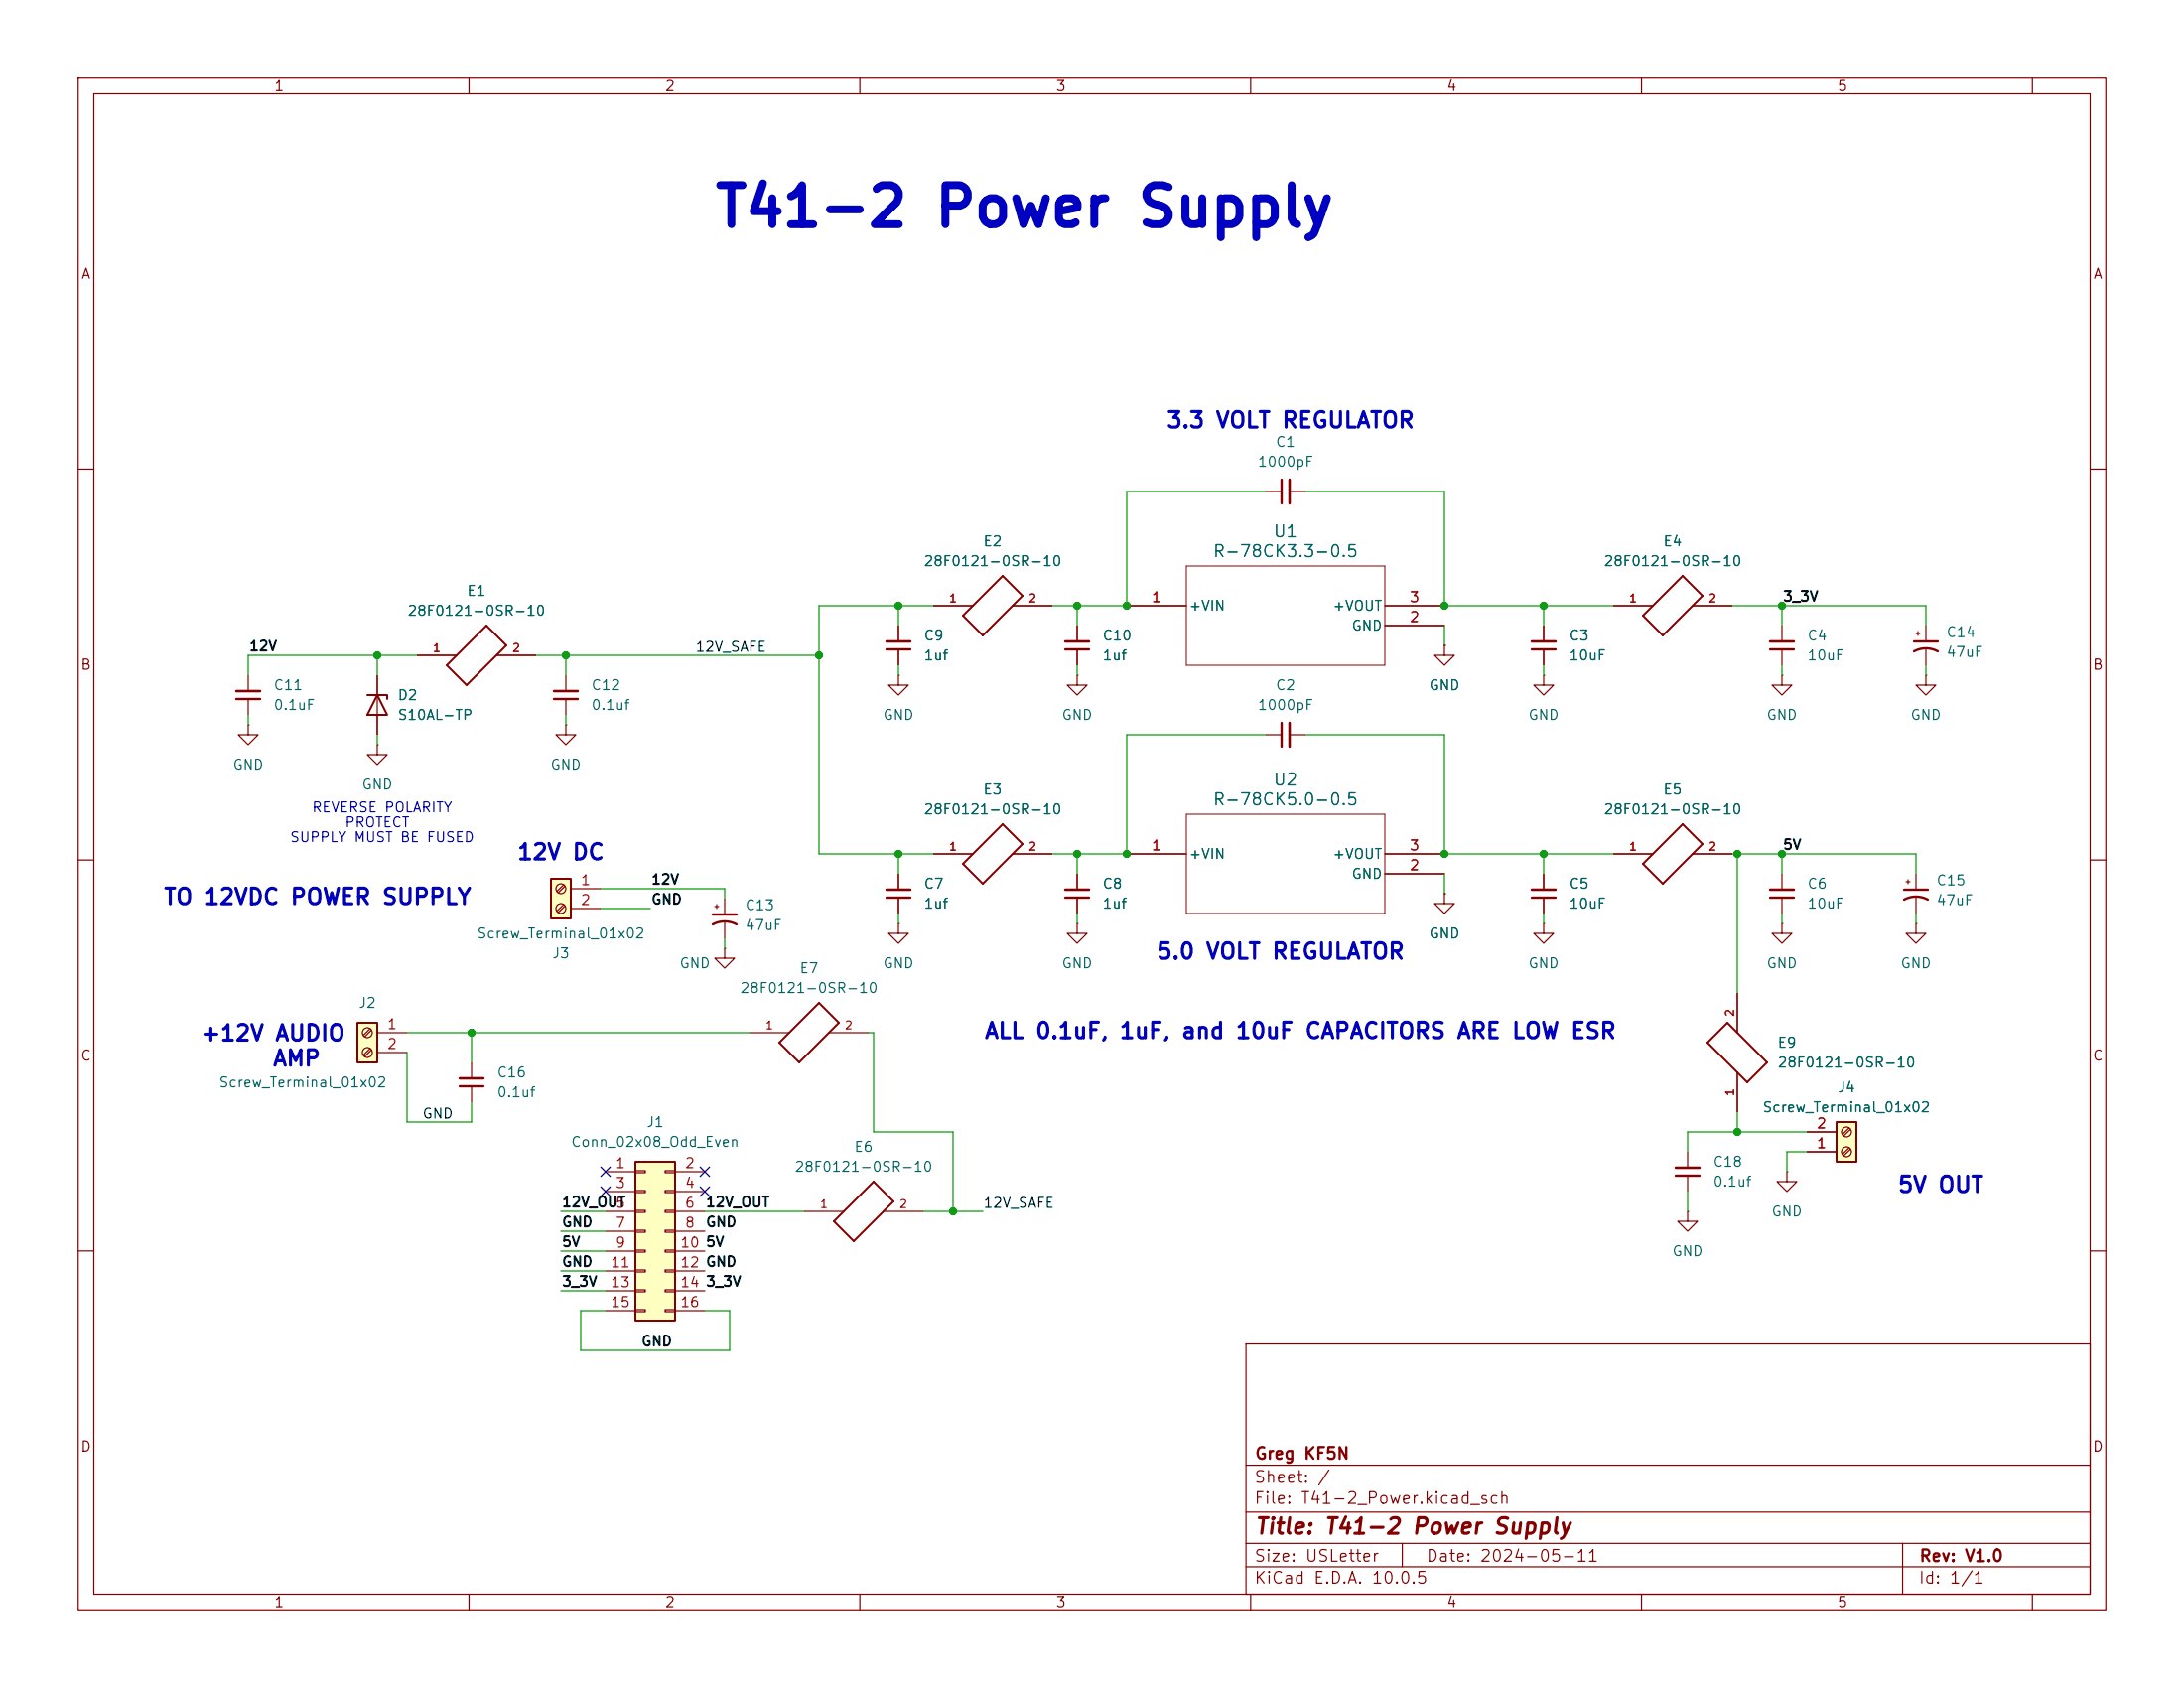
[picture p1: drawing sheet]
<svg xmlns="http://www.w3.org/2000/svg" width="279mm" height="216mm" viewBox="0 0 279 216" stroke-linecap="round" stroke-linejoin="round" font-family="sans-serif">
<g fill="none" stroke="#840000" stroke-width=".15">
<path d="M10 10h259.4v195.9h-259.4zM12 12h255.4v191.9h-255.4zM60 10v2M110 10v2M160 10v2M210 10v2M260 10v2M10 60h2M144.1 77.5h7.7M177.2 77.5h7.6M267.4 60h2M48.3 86.4v7.6"/>
<path d="M53.3 83.8h5.1M63.5 83.8h5.1M72.4 86.4v2M72.4 89.4v2M137.8 86.4v1.2h1.3l-1.3 1.3-1.3-1.3h1.3M137.8 86.4h.1M177.2 80h7.6M184.8 82.6v1.2h1.3l-1.3 1.3-1.3-1.3h1.3M184.8 82.6h.1M228 86.4v1.2h1.2l-1.2 1.3-1.3-1.3h1.3M228 86.4h.1M228 80v2"/>
<path d="M228 83.1v2M245.1 81h.5M245.4 80.8v.5M246.4 86.4v1.2h1.2l-1.2 1.3-1.3-1.3h1.3M246.4 86.4h.1M246.4 80v2M246.4 83.1v2M10 110h2M137.8 111.8v2M137.8 114.8v2M184.8 114.3v1.3h1.3l-1.3 1.2-1.3-1.2h1.3M184.8 114.3h.1"/>
<path d="M206.4 109.2h5.1M216.5 109.2h5.1M267.4 110h2M222.2 127v5.1M222.2 137.2v5M10 160h2M159.4 171.9h108v32h-108zM267.4 160h2M159.4 197.4h108M159.4 193.4h108M159.4 187.4h108M179.4 197.4v3"/>
<path d="M243.4 197.4v6.5M60 203.9v2M110 203.9v2M159.4 200.4h108M160 203.9v2M210 203.9v2M260 203.9v2"/>
</g>
<path d="M47 88.9h2.5v.5M48.3 88.9l1.2 2.5h-2.5zM62.2 80l2.6 2.6-5.1 5-2.6-2.5zM215.3 105.4l2.5 2.6-5.1 5-2.5-2.5zM221 130.8l5.1 5.1-2.6 2.5-5.1-5z" fill="none" stroke="#840000" stroke-width=".25"/>
<path d="M151.8 72.4h25.4v12.7h-25.4z" fill="none" stroke="#840000" stroke-width=".13"/>
<path d="M70.9 89.4h3M226.4 83.1h3.1M244.9 83.3a3.2 3.2 0 0 1 3 0M244.9 82h3M136.3 114.8h3" fill="none" stroke="#840000" stroke-width=".3"/>
<path d="M70.9 88.4h3M226.4 82h3.1M136.3 113.8h3" fill="none" stroke="#840000" stroke-width=".33"/>
<path d="M234.9 143.5h2.6v5.1h-2.6z" fill="#ffffc2"/>
<path d="M128.3 73.7l2.5 2.5-5.1 5.1-2.5-2.6zM104.8 128.3l2.5 2.5-5.1 5.1-2.5-2.5zM111.8 151.1l2.5 2.6-5.1 5.1-2.5-2.6zM234.9 143.5h2.6v5.1h-2.6z" fill="none" stroke="#840000" stroke-width=".25"/>
<g fill="none" stroke="#840000" stroke-width=".15">
<path d="M119.4 77.5h5.1M129.5 77.5h5.1M161.9 62.9h2.1M165 62.9h2M114.9 80v2M114.9 83.1v2M137.8 80v2M137.8 83.1v2M197.5 80v2M197.5 83.1v2M91.4 116h.5M91.7 115.7v.5"/>
<path d="M92.7 114.9v2.1M92.7 118v2M114.9 111.8v2M114.9 114.8v2M197.5 118.1v1.3h1.3l-1.3 1.3-1.3-1.3h1.3M197.5 118.1h.1M197.5 111.8v2M197.5 114.8v2M92.7 121.3v1.3h1.3l-1.3 1.2-1.3-1.2h1.3M92.7 121.3h.1M95.9 132.1h5.1M106 132.1h5.1"/>
<path d="M102.9 154.9h5M113 154.9h5.1M215.9 154.9v1.3h1.3l-1.3 1.3-1.3-1.3h1.3M215.9 154.9h.1M215.9 147.3v2.1M215.9 150.4v2M228.6 149.9v1.2h1.3l-1.3 1.3-1.3-1.3h1.3M228.6 149.9h.1M231.1 147.3h3.8M231.1 144.8h3.8M236.6 146.8l-.9 .9M236.6 144.3l-.9 .8"/>
<path d="M236.7 147l-.8 .8M236.7 144.4l-.8 .9"/>
<circle cx="236.2" cy="144.8" r=".63"/>
<circle cx="236.2" cy="147.3" r=".63"/>
</g>
<path d="M164 61.3v3.1M113.4 83.1h3.1M136.3 83.1h3M196 83.1h3M91.2 118.2a3.2 3.2 0 0 1 3 0M91.2 117h3M113.4 114.8h3.1M196 114.8h3M214.4 150.4h3" fill="none" stroke="#840000" stroke-width=".3"/>
<path d="M165 61.3v3.1M113.4 82h3.1M136.3 82h3M196 82h3M113.4 113.8h3.1M196 113.8h3M214.4 149.4h3" fill="none" stroke="#840000" stroke-width=".33"/>
<path d="M81.3 148.6h5.1v20.3h-5.1z" fill="#ffffc2"/>
<path d="M81.3 148.6h5.1v20.3h-5.1z" fill="none" stroke="#840000" stroke-width=".25"/>
<g fill="none" stroke="#840000" stroke-width=".15">
<path d="M245.1 118.1v1.3h1.3l-1.3 1.3-1.3-1.3h1.3M245.1 118.1h.1M77.5 149.9h3.8M77.5 152.4h3.8M77.5 154.9h3.8M77.5 157.5h3.8M81.3 149.7h1.2v.3h-1.2zM81.3 152.3h1.2v.2h-1.2zM81.3 154.8h1.2v.3h-1.2zM81.3 157.4h1.2v.2h-1.2zM81.3 159.9h1.2v.2h-1.2zM85.1 149.7h1.3v.3h-1.3z"/>
<path d="M85.1 152.3h1.3v.2h-1.3zM85.1 154.8h1.3v.3h-1.3zM85.1 157.4h1.3v.2h-1.3zM85.1 159.9h1.3v.2h-1.3zM86.4 149.9h3.8M86.4 152.4h3.8M86.4 154.9h3.8M86.4 157.5h3.8M77.5 160h3.8M77.5 162.6h3.8M77.5 165.1h3.8M77.5 167.6h3.8"/>
<path d="M81.3 162.4h1.2v.3h-1.2zM81.3 165h1.2v.2h-1.2zM81.3 167.5h1.2v.3h-1.2zM85.1 162.4h1.3v.3h-1.3zM85.1 165h1.3v.2h-1.3zM85.1 167.5h1.3v.3h-1.3zM86.4 160h3.8M86.4 162.6h3.8M86.4 165.1h3.8M86.4 167.6h3.8"/>
</g>
<path d="M45.7 130.8h2.6v5.1h-2.6z" fill="#ffffc2"/>
<path d="M45.7 130.8h2.6v5.1h-2.6z" fill="none" stroke="#840000" stroke-width=".25"/>
<g fill="none" stroke="#840000" stroke-width=".15">
<path d="M72.4 92.7v1.3h1.3l-1.3 1.3-1.3-1.3h1.3M72.4 92.7h.1M114.9 86.4v1.2h1.3l-1.3 1.3-1.2-1.3h1.2M114.9 86.4h.1M114.9 118.1v1.3h1.3l-1.3 1.3-1.2-1.3h1.2M114.9 118.1h.1M144.1 109.2h7.7M177.2 109.2h7.6M177.2 111.8h7.6M228 111.8v2M228 114.8v2M243.8 112.8h.5"/>
<path d="M244.1 112.5v.5M245.1 111.8v2M245.1 114.8v2M47.3 131.6l-.8 .8M47.3 134.1l-.8 .9M47.5 131.7l-.8 .9M47.5 134.3l-.8 .8M48.3 132.1h3.8M48.3 134.6h3.8"/>
<circle cx="47" cy="132.1" r=".63"/>
<circle cx="47" cy="134.6" r=".63"/>
</g>
<path d="M226.4 114.8h3.1M243.6 115.1a3.2 3.2 0 0 1 3 0M243.6 113.8h3" fill="none" stroke="#840000" stroke-width=".3"/>
<path d="M226.4 113.8h3.1" fill="none" stroke="#840000" stroke-width=".33"/>
<path d="M151.8 104.1h25.4v12.7h-25.4z" fill="none" stroke="#840000" stroke-width=".13"/>
<path d="M70.5 112.4h2.5v5.1h-2.5z" fill="#ffffc2"/>
<path d="M215.3 73.7l2.5 2.5-5.1 5.1-2.5-2.6zM70.5 112.4h2.5v5.1h-2.5zM128.3 105.4l2.5 2.6-5.1 5-2.5-2.5z" fill="none" stroke="#840000" stroke-width=".25"/>
<g fill="none" stroke="#840000" stroke-width=".15">
<path d="M119.4 77.5h5.1M129.5 77.5h5.1M144.1 77.5h7.7M177.2 77.5h7.6M206.4 77.5h5.1M216.5 77.5h5.1M31.7 92.7v1.3h1.3l-1.3 1.3-1.2-1.3h1.2M31.7 92.7h.1M31.7 86.4v2M31.7 89.4v2M48.3 95.3v1.2h1.2l-1.2 1.3-1.3-1.3h1.3M48.3 95.3h.1"/>
<path d="M48.3 86.4v2.5M48.3 91.4v2.6M53.3 83.8h5.1M63.5 83.8h5.1M114.9 80v2M114.9 83.1v2M137.8 80v2M137.8 83.1v2M161.9 94h2.1M165 94h2M177.2 80h7.6M184.8 82.6h.1"/>
<path d="M197.5 86.4v1.2h1.3l-1.3 1.3-1.3-1.3h1.3M197.5 86.4h.1M197.5 80v2M197.5 83.1v2M72.1 113.2l-.9 .8M72.1 115.7l-.9 .8M72.3 113.3l-.9 .9M72.3 115.9l-.9 .8M73 113.7h3.8M73 116.2h3.8M114.9 111.8v2M114.9 114.8v2"/>
<path d="M119.4 109.2h5.1M129.5 109.2h5.1M137.8 118.1v1.3h1.3l-1.3 1.3-1.3-1.3h1.3M137.8 118.1h.1M137.8 111.8v2M137.8 114.8v2M144.1 109.2h7.7M177.2 109.2h7.6M177.2 111.8h7.6M184.8 114.3h.1M197.5 111.8v2M197.5 114.8v2"/>
<path d="M206.4 109.2h5.1M216.5 109.2h5.1M228 118.1v1.3h1.2l-1.2 1.3-1.3-1.3h1.3M228 118.1h.1M60.3 135.9v2M60.3 138.9v2.1M222.2 127v5.1M222.2 137.2v5M231.1 147.3h3.8M231.1 144.8h3.8"/>
<circle cx="71.8" cy="116.2" r=".63"/>
<circle cx="71.8" cy="113.7" r=".63"/>
</g>
<path d="M30.2 89.4h3.1M164 92.5v3M58.8 138.9h3" fill="none" stroke="#840000" stroke-width=".3"/>
<path d="M30.2 88.4h3.1M165 92.5v3M58.8 137.9h3" fill="none" stroke="#840000" stroke-width=".33"/>
<g fill="none" stroke="#009600" stroke-width=".15">
<path d="M114.9 77.5v2.5M119.4 77.5h-14.6v31.7h14.6M137.8 77.5v2.5M161.9 62.9h-17.8v14.6h-9.5M167 62.9h17.8v14.6h21.6M197.5 77.5v2.5M221.6 77.5h24.8v2.5M228 77.5v2.5M31.7 91.4v1.3M48.3 83.8v2.6M48.3 94v1.3M53.3 83.8h-21.6v2.6"/>
<path d="M68.6 83.8h36.2M72.4 83.8v2.6M72.4 91.4v1.3M114.9 85.1v1.3M137.8 85.1v1.3M161.9 94h-17.8v15.2h-9.5M167 94h17.8v15.2h21.6M184.8 80v2.6M197.5 85.1v1.3M228 85.1v1.3M246.4 85.1v1.3M76.8 113.7h15.9v1.2"/>
<path d="M76.8 116.2h6.4M114.9 109.2v2.6M114.9 116.8v1.3M137.8 109.2v2.6M137.8 116.8v1.3M184.8 111.8v2.5M197.5 109.2v2.6M197.5 116.8v1.3M221.6 109.2h23.5v2.6M222.2 109.2v17.8M228 109.2v2.6M228 116.8v1.3"/>
<path d="M245.1 116.8v1.3M52.1 132.1h43.8M52.1 134.6v8.9h8.2v-2.5M60.3 132.1v3.8M92.7 120v1.3M111.1 132.1h.7v12.7h10.1v10.1M71.8 154.9h5.7M71.8 157.5h5.7M90.2 154.9h12.7M118.1 154.9h7.6M215.9 152.4v2.5M222.2 142.2v2.6"/>
<path d="M231.1 144.8h-15.2v2.5M231.1 147.3h-2.5v2.6M71.8 165.1h5.7M71.8 162.6h5.7M71.8 160h5.7M77.5 167.6h-3.2v5.1h19v-5.1h-3.1"/>
</g>
<path d="M76.9 151.8l1.2 1.2M76.9 149.3l1.2 1.2M78.1 151.8l-1.2 1.2M78.1 149.3l-1.2 1.2M89.6 151.8l1.2 1.2M89.6 149.3l1.2 1.2M90.8 151.8l-1.2 1.2M90.8 149.3l-1.2 1.2" fill="none" stroke="#000084" stroke-width=".15"/>
<g fill="#009600" stroke="#009600" stroke-width=".13">
<circle cx="60.3" cy="132.1" r=".46"/>
<circle cx="72.4" cy="83.8" r=".46"/>
<circle cx="48.3" cy="83.8" r=".46"/>
<circle cx="144.1" cy="77.5" r=".46"/>
<circle cx="114.9" cy="77.5" r=".46"/>
<circle cx="137.8" cy="77.5" r=".46"/>
<circle cx="197.5" cy="77.5" r=".46"/>
<circle cx="184.8" cy="77.5" r=".46"/>
<circle cx="104.8" cy="83.8" r=".46"/>
<circle cx="114.9" cy="109.2" r=".46"/>
<circle cx="144.1" cy="109.2" r=".46"/>
<circle cx="137.8" cy="109.2" r=".46"/>
<circle cx="184.8" cy="109.2" r=".46"/>
<circle cx="121.9" cy="154.9" r=".46"/>
<circle cx="197.5" cy="109.2" r=".46"/>
<circle cx="222.2" cy="109.2" r=".46"/>
<circle cx="222.2" cy="144.8" r=".46"/>
<circle cx="228" cy="109.2" r=".46"/>
<circle cx="228" cy="77.5" r=".46"/>
</g>
<text font-size="5" fill="#0000c2" x="91.2" y="30.2">T41-2 Power Supply</text>
<g font-size="2" fill="#0000c2">
<text x="149.1" y="55.2">3.3 VOLT REGULATOR</text>
<text x="66" y="110.5">12V DC</text>
<text x="20.8" y="116.2">TO 12VDC POWER SUPPLY</text>
<text x="147.8" y="123.2">5.0 VOLT REGULATOR</text>
<text x="25.5" y="133.6">+12V AUDIO</text>
<text x="34.8" y="136.9">AMP</text>
<text x="125.8" y="133.3">ALL 0.1uF, 1uF, and 10uF CAPACITORS ARE LOW ESR</text>
<text x="242.7" y="153">5V OUT</text>
</g>
<text font-size="2" fill="#840000" x="160.4" y="196.7">Title: T41-2 Power Supply</text>
<g font-size="1.5" fill="#006464">
<text x="155.1" y="71.6">R-78CK3.3-0.5</text>
<text x="162.8" y="69.1">U1</text>
<text x="162.8" y="100.9">U2</text>
<text x="155.1" y="103.4">R-78CK5.0-0.5</text>
</g>
<g font-size="1.5" fill="#840000">
<text x="160.4" y="190">Sheet: /</text>
<text x="160.4" y="187">Greg KF5N</text>
<text x="160.4" y="192.7">File: T41-2_Power.kicad_sch</text>
<text x="160.4" y="202.9">KiCad E.D.A. 10.0.5</text>
<text x="160.4" y="200.1">Size: USLetter</text>
<text x="182.4" y="200.1">Date: 2024-05-11</text>
<text x="245.4" y="202.9">Id: 1/1</text>
<text x="245.4" y="200.1">Rev: V1.0</text>
</g>
<g font-size="1.3" fill="#840000">
<text x="35" y="12">1</text>
<text x="85" y="12">2</text>
<text x="135" y="12">3</text>
<text x="185" y="12">4</text>
<text x="235" y="12">5</text>
<text x="10.3" y="36">A</text>
<text x="267.7" y="36">A</text>
<text x="10.2" y="86">B</text>
<text x="267.6" y="86">B</text>
<text x="10.2" y="136">C</text>
<text x="267.6" y="136">C</text>
<text x="10.2" y="186">D</text>
<text x="267.6" y="186">D</text>
<text x="35" y="205.9">1</text>
<text x="85" y="205.9">2</text>
<text x="135" y="205.9">3</text>
<text x="185" y="205.9">4</text>
<text x="235" y="205.9">5</text>
</g>
<g font-size="1.3" fill="#006464">
<text x="163.1" y="57.5">C1</text>
<text x="160.8" y="60">1000pF</text>
<text x="125.7" y="70.2">E2</text>
<text x="212.7" y="70.2">E4</text>
<text x="59.7" y="76.5">E1</text>
<text x="118.1" y="72.7">28F0121-0SR-10</text>
<text x="205.1" y="72.7">28F0121-0SR-10</text>
<text x="52" y="79.1">28F0121-0SR-10</text>
<text x="118.1" y="82.2">C9</text>
<text x="141" y="82.2">C10</text>
<text x="152" y="78.4">+VIN</text>
<text x="170.4" y="78.4">+VOUT</text>
<text x="172.8" y="81">GND</text>
<text x="200.6" y="82.2">C3</text>
<text x="231.1" y="82.2">C4</text>
<text x="248.9" y="81.8">C14</text>
<text x="34.9" y="88.6">C11</text>
<text x="50.8" y="89.9">D2</text>
<text x="75.5" y="88.6">C12</text>
<text x="118.1" y="84.8">1uf</text>
<text x="141" y="84.8">1uf</text>
<text x="163.1" y="88.6">C2</text>
<text x="182.7" y="88.6">GND</text>
<text x="200.6" y="84.8">10uF</text>
<text x="231.1" y="84.8">10uF</text>
<text x="248.9" y="84.4">47uF</text>
<text x="34.9" y="91.1">0.1uF</text>
<text x="50.8" y="92.4">S10AL-TP</text>
<text x="75.5" y="91.1">0.1uf</text>
<text x="112.9" y="92.4">GND</text>
<text x="135.7" y="92.4">GND</text>
<text x="160.8" y="91.1">1000pF</text>
<text x="195.4" y="92.4">GND</text>
<text x="225.9" y="92.4">GND</text>
<text x="244.3" y="92.4">GND</text>
<text x="29.7" y="98.8">GND</text>
<text x="46.2" y="101.3">GND</text>
<text x="70.3" y="98.8">GND</text>
<text x="125.7" y="101.9">E3</text>
<text x="212.7" y="101.9">E5</text>
<text x="118.1" y="104.5">28F0121-0SR-10</text>
<text x="205.1" y="104.5">28F0121-0SR-10</text>
<text x="118.1" y="114">C7</text>
<text x="141" y="114">C8</text>
<text x="152" y="110.2">+VIN</text>
<text x="170.4" y="110.2">+VOUT</text>
<text x="172.8" y="112.7">GND</text>
<text x="200.6" y="114">C5</text>
<text x="231.1" y="114">C6</text>
<text x="247.6" y="113.6">C15</text>
<text x="95.2" y="116.7">C13</text>
<text x="95.2" y="119.3">47uF</text>
<text x="118.1" y="116.5">1uf</text>
<text x="141" y="116.5">1uf</text>
<text x="200.6" y="116.5">10uF</text>
<text x="231.1" y="116.5">10uF</text>
<text x="247.6" y="116.1">47uF</text>
<text x="60.9" y="120.3">Screw_Terminal_01x02</text>
<text x="70.5" y="122.9">J3</text>
<text x="86.8" y="124.2">GND</text>
<text x="102.2" y="124.8">E7</text>
<text x="112.9" y="124.2">GND</text>
<text x="135.7" y="124.2">GND</text>
<text x="182.7" y="120.3">GND</text>
<text x="195.4" y="124.2">GND</text>
<text x="225.9" y="124.2">GND</text>
<text x="243" y="124.2">GND</text>
<text x="45.8" y="129.2">J2</text>
<text x="94.6" y="127.3">28F0121-0SR-10</text>
<text x="227.3" y="134.3">E9</text>
<text x="227.3" y="136.9">28F0121-0SR-10</text>
<text x="27.9" y="139.4">Screw_Terminal_01x02</text>
<text x="63.5" y="138.1">C16</text>
<text x="63.5" y="140.7">0.1uf</text>
<text x="225.4" y="142.6">Screw_Terminal_01x02</text>
<text x="235" y="140">J4</text>
<text x="73" y="147">Conn_02x08_Odd_Even</text>
<text x="82.6" y="144.5">J1</text>
<text x="109.2" y="147.6">E6</text>
<text x="219.1" y="149.5">C18</text>
<text x="101.6" y="150.2">28F0121-0SR-10</text>
<text x="219.1" y="152.1">0.1uf</text>
<text x="226.5" y="155.9">GND</text>
<text x="213.8" y="161">GND</text>
</g>
<g font-size="1.3" fill="#a90000">
<text x="147.2" y="77.3">1</text>
<text x="180.2" y="77.3">3</text>
<text x="180.2" y="79.9">2</text>
<text x="74.2" y="113.5">1</text>
<text x="147.2" y="109.1">1</text>
<text x="180.2" y="111.6">2</text>
<text x="180.2" y="109.1">3</text>
<text x="74.2" y="116.1">2</text>
<text x="49.4" y="131.9">1</text>
<text x="49.4" y="134.5">2</text>
<text x="78.6" y="149.7">1</text>
<text x="87.5" y="149.7">2</text>
<text x="232.3" y="147.2">1</text>
<text x="232.3" y="144.6">2</text>
<text x="78.6" y="152.3">3</text>
<text x="78.6" y="154.8">5</text>
<text x="87.5" y="152.3">4</text>
<text x="87.5" y="154.8">6</text>
<text x="78.6" y="157.3">7</text>
<text x="78.6" y="159.9">9</text>
<text x="86.9" y="159.9">10</text>
<text x="87.5" y="157.3">8</text>
<text x="78" y="162.4">11</text>
<text x="78" y="165">13</text>
<text x="78" y="167.5">15</text>
<text x="86.9" y="162.4">12 GND</text>
<text x="86.9" y="165">14</text>
<text x="86.9" y="167.5">16</text>
</g>
<g font-size="1.3" fill="#0f0f0f">
<text x="228" y="77.2">3_3V</text>
<text x="31.8" y="83.6">12V</text>
<text x="88.9" y="83.7">12V_SAFE</text>
<text x="83.2" y="113.4">12V</text>
<text x="228" y="109">5V</text>
<text x="83.2" y="116">GND</text>
<text x="53.9" y="143.4">GND</text>
<text x="71.8" y="154.7">12V_OUT</text>
<text x="90.2" y="154.7">12V_OUT</text>
<text x="125.7" y="154.8">12V_SAFE</text>
<text x="71.8" y="157.3">GND</text>
<text x="71.8" y="159.8">5V</text>
<text x="90.2" y="159.8">5V</text>
<text x="90.2" y="157.3">GND</text>
<text x="71.8" y="164.9">3_3V</text>
<text x="71.8" y="162.3">GND</text>
<text x="90.2" y="164.9">3_3V</text>
<text x="82" y="172.5">GND</text>
</g>
<g font-size="1.3" fill="#0000c2">
<text x="39.8" y="104.2">REVERSE POLARITY</text>
<text x="44" y="106.1">PROTECT</text>
<text x="37" y="108">SUPPLY MUST BE FUSED</text>
</g>
<g font-size="1" fill="#a90000">
<text x="121.3" y="77.3">1</text>
<text x="131.5" y="77.3">2</text>
<text x="208.3" y="77.3">1</text>
<text x="218.5" y="77.3">2</text>
<text x="55.3" y="83.6">1</text>
<text x="65.5" y="83.6">2</text>
<text x="121.3" y="109">1</text>
<text x="131.5" y="109">2</text>
<text x="208.3" y="109">1</text>
<text x="218.5" y="109">2</text>
<text x="97.8" y="131.9">1</text>
<text x="108" y="131.9">2</text>
<text x="222.1" y="130.1" transform="rotate(-90 222.1 130.1)">2</text>
<text x="222.1" y="140.3" transform="rotate(-90 222.1 140.3)">1</text>
<text x="104.8" y="154.8">1</text>
<text x="115" y="154.8">2</text>
</g>
</svg>
